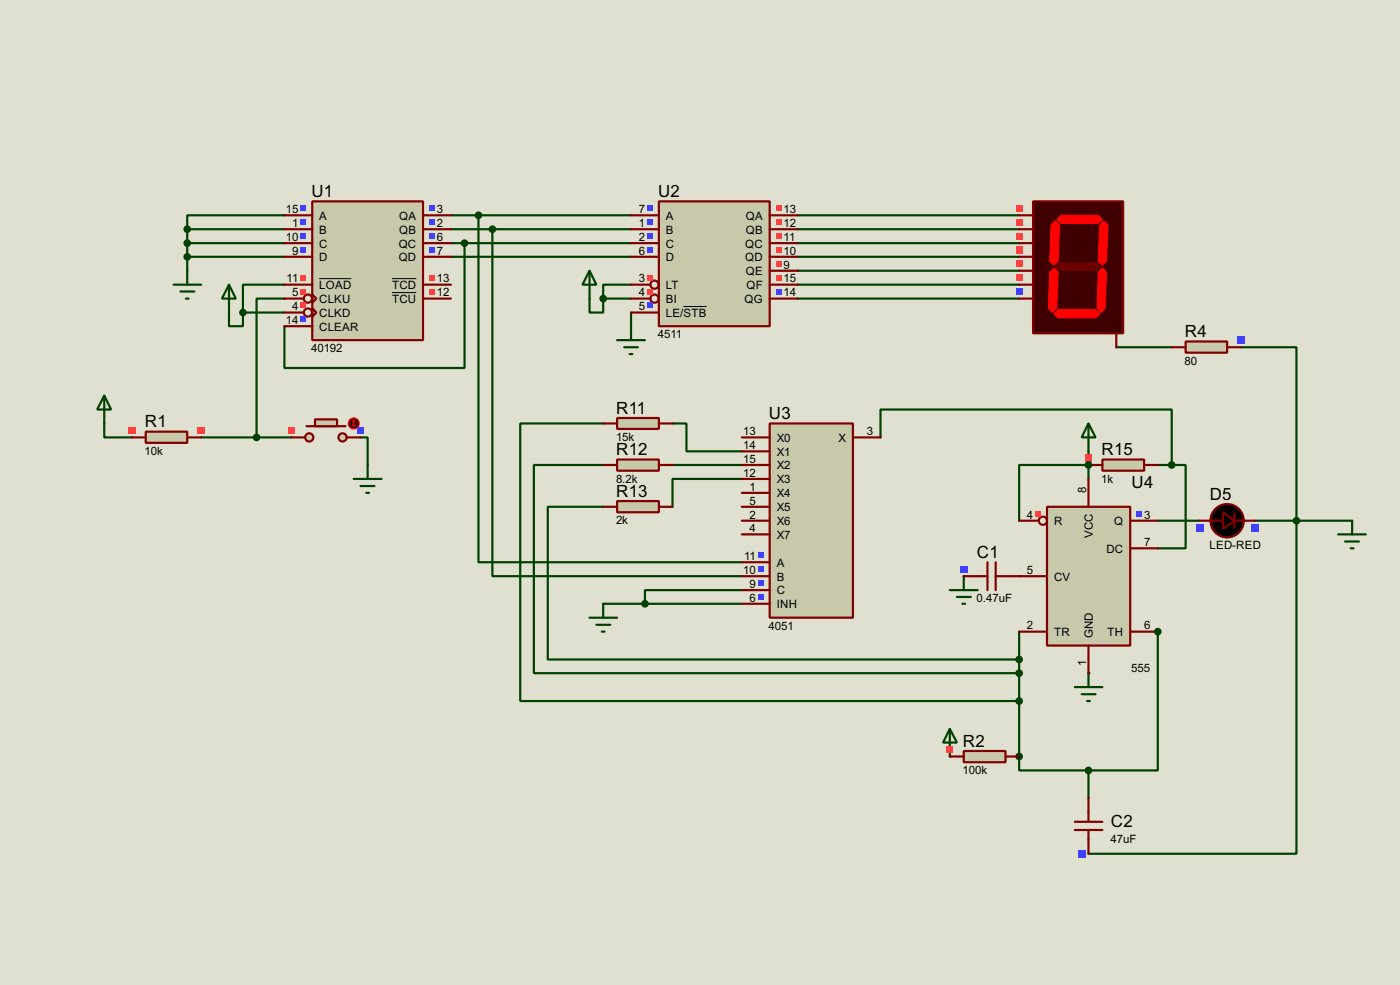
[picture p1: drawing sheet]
<svg xmlns="http://www.w3.org/2000/svg" width="256mm" height="180mm" viewBox="0 0 256 180" stroke-linecap="round" stroke-linejoin="round" font-family="sans-serif">
<path d="M0 0h256.5v180.3h-256.5z" fill="#e0e0d0"/>
<g fill="none" stroke="#004000" stroke-width=".4">
<path d="M146.1 39.4h40.6M146.1 42h40.6M146.1 44.5h40.6M146.1 47h40.6M146.1 49.6h40.6M146.1 52.1h40.6M146.1 54.7h40.6M110.5 77.5h-15.2v50.8h91.4v-7.6h-86.3v-27.9h10.1M123.2 77.5h2.6v5.1h10.1M110.5 85.1h-12.7v38.1h88.9M123.2 85.1h12.7M135.9 87.7h-12.7v5.1"/>
<path d="M199.4 82.6v2.5"/>
</g>
<circle cx="199.4" cy="85.1" r=".2" fill="#004000"/>
<path d="M199.4 85.1h-12.7v10.2" fill="none" stroke="#004000" stroke-width=".4"/>
<circle cx="199.4" cy="123.2" r=".2" fill="#004000"/>
<path d="M199.4 85.1v2.6M186.7 115.6v5.1" fill="none" stroke="#004000" stroke-width=".4"/>
<g fill="#004000">
<circle cx="186.7" cy="105.5" r=".2"/>
<circle cx="176.6" cy="105.5" r=".2"/>
</g>
<path d="M212.1 115.6v25.4h-12.7" fill="none" stroke="#004000" stroke-width=".4"/>
<circle cx="212.1" cy="115.6" r=".2" fill="#004000"/>
<g fill="none" stroke="#004000" stroke-width=".4">
<path d="M52.1 39.4h-17.8v2.6M82.6 39.4h33M87.7 39.4v63.5h48.2M34.3 47h17.8M34.3 42h17.8M34.3 42v7.6M34.3 44.5h17.8M42 57.2v2.5h2.5v-2.5M44.5 57.2h7.6M52.1 52.1h-7.6v5.1M82.6 47h33M82.6 42h33"/>
<path d="M82.6 44.5h33M85.1 44.5v22.9h-33v-7.7M90.2 42v63.5h45.7M108 54.7v2.5h2.5v-2.5M110.5 54.7h5.1M115.6 52.1h-5.1v2.6M115.6 57.2v2.5M19.1 77.5v2.6h5.1M204.5 63.6h10.2M227.4 63.6h10.1v92.7h-38.1M66.1 80.1h1.3v5M161.3 80.1v-5.1h53.4v10.1"/>
<path d="M212.1 95.3h7.7M212.1 85.1h2.6M214.7 85.1h2.5v15.3h-5.1M229.9 95.3h17.8M110.5 110.5h25.4M135.9 108h-17.7v2.5M186.7 128.3v12.7h12.7v5.1"/>
</g>
<g fill="#004000">
<circle cx="174" cy="138.5" r=".2"/>
<circle cx="186.7" cy="138.5" r=".2"/>
</g>
<path d="M52.1 54.7h-5.1v25.4M36.9 80.1h16.5" fill="none" stroke="#004000" stroke-width=".4"/>
<path d="M189.3 36.9h16.5v24.1h-16.5z" fill="#400000" stroke="#800000" stroke-width=".4"/>
<g fill="#f00" stroke="#f00" stroke-width=".18">
<path d="M194.4 39.4h6.8l.8 .8-.8 .7h-6.8l-.8-.7z" fill-rule="evenodd"/>
<path d="M202.2 40.4l.8 .8-.3 6.6-.7 .8-.8-.8 .3-6.6z" fill-rule="evenodd"/>
<path d="M201.2 49.8l.8-.7 .7 .7-.2 6.6-.8 .8-.7-.8z" fill-rule="evenodd"/>
<path d="M193.1 57.5l.8-.8h6.8l.8 .8-.8 .7h-6.8z" fill-rule="evenodd"/>
<path d="M192.3 49.8l.8-.7 .8 .7-.3 6.6-.8 .8-.7-.8z" fill-rule="evenodd"/>
<path d="M193.3 40.4l.8 .8-.2 6.6-.8 .8-.8-.8 .3-6.6z" fill-rule="evenodd"/>
</g>
<path d="M193.3 48.8l.8-.7h6.9l.7 .7-.7 .8h-6.9z" fill-rule="evenodd" fill="#600000" stroke="#600000" stroke-width=".18"/>
<path d="M186.7 39.4h2.6M186.7 42h2.6M186.7 44.5h2.6M186.7 47h2.6M186.7 49.6h2.6M186.7 52.1h2.6M186.7 54.7h2.6M204.5 61v2.6" fill="none" stroke="#800000" stroke-width=".4"/>
<g fill="#ff4040">
<path d="M186.1 37.5h1.3v1.3h-1.3z"/>
<path d="M186.1 40.1h1.3v1.2h-1.3z"/>
<path d="M186.1 42.6h1.3v1.3h-1.3z"/>
<path d="M186.1 45.1h1.3v1.3h-1.3z"/>
<path d="M186.1 47.7h1.3v1.2h-1.3z"/>
<path d="M186.1 50.2h1.3v1.3h-1.3z"/>
</g>
<path d="M186.1 52.8h1.3v1.2h-1.3z" fill="#4040ff"/>
<path d="M120.7 36.9h20.3v22.8h-20.3z" fill="#c8c8aa" stroke="#800000" stroke-width=".4"/>
<g fill="none" stroke="#800000" stroke-width=".4">
<path d="M115.6 39.4h5.1M141 39.4h5.1M115.6 42h5.1M115.6 44.5h5.1M115.6 47h5.1M115.6 52.1h3.6M115.6 54.7h3.6M115.6 57.2h5.1M141 42h5.1M141 44.5h5.1M141 47h5.1M141 52.1h5.1"/>
<path d="M141 54.7h5.1M141 49.6h5.1"/>
<circle cx="119.9" cy="52.1" r=".75"/>
<circle cx="119.9" cy="54.7" r=".75"/>
</g>
<path d="M125.2 56.1h4.3" fill="none" stroke="#000" stroke-width=".18"/>
<g fill="#4040ff">
<path d="M118.5 37.6h1.1v1.1h-1.1z"/>
<path d="M118.5 40.2h1.1v1h-1.1z"/>
<path d="M118.5 42.7h1.1v1h-1.1z"/>
<path d="M118.5 45.3h1.1v1h-1.1z"/>
</g>
<g fill="#ff4040">
<path d="M118.5 50.3h1.1v1.1h-1.1z"/>
<path d="M118.5 52.9h1.1v1h-1.1z"/>
</g>
<path d="M118.5 55.4h1.1v1h-1.1z" fill="#4040ff"/>
<g fill="#ff4040">
<path d="M142.2 37.6h1v1.1h-1z"/>
<path d="M142.2 40.2h1v1h-1z"/>
<path d="M142.2 42.7h1v1h-1z"/>
<path d="M142.2 45.3h1v1h-1z"/>
<path d="M142.2 47.8h1v1h-1z"/>
<path d="M142.2 50.3h1v1.1h-1z"/>
</g>
<path d="M142.2 52.9h1v1h-1z" fill="#4040ff"/>
<path d="M108 113.1h5.1M109.3 114.4h2.5M110.3 115.6h.5M110.5 110.5v2.6" fill="none" stroke="#004000" stroke-width=".4"/>
<path d="M141 77.5h15.3v35.6h-15.3z" fill="#c8c8aa" stroke="#800000" stroke-width=".4"/>
<g fill="none" stroke="#800000" stroke-width=".4">
<path d="M135.9 80.1h5.1M135.9 82.6h5.1M135.9 85.1h5.1M135.9 87.7h5.1M135.9 90.2h5.1M135.9 92.8h5.1M135.9 95.3h5.1M135.9 97.8h5.1M156.3 80.1h5M135.9 102.9h5.1M135.9 105.5h5.1M135.9 108h5.1"/>
<path d="M135.9 110.5h5.1"/>
</g>
<g fill="#4040ff">
<path d="M138.9 101.1h1v1.1h-1z"/>
<path d="M138.9 103.7h1v1h-1z"/>
<path d="M138.9 106.2h1v1h-1z"/>
<path d="M138.9 108.8h1v1h-1z"/>
</g>
<path d="M199.4 77.5l1.3 2.6h-2.5zM199.4 77.5v5.1M196.9 125.8h5.1M198.2 127.1h2.5M199.2 128.3h.5M199.4 123.2v2.6" fill="none" stroke="#004000" stroke-width=".4"/>
<path d="M113.1 76.5h7.6v2h-7.6z" fill="#c8c8aa" stroke="#800000" stroke-width=".4"/>
<path d="M110.5 77.5h2.6M120.7 77.5h2.5" fill="none" stroke="#800000" stroke-width=".4"/>
<path d="M113.1 84.1h7.6v2.1h-7.6z" fill="#c8c8aa" stroke="#800000" stroke-width=".4"/>
<path d="M110.5 85.1h2.6M120.7 85.1h2.5" fill="none" stroke="#800000" stroke-width=".4"/>
<path d="M113.1 91.7h7.6v2.1h-7.6z" fill="#c8c8aa" stroke="#800000" stroke-width=".4"/>
<path d="M110.5 92.8h2.6M120.7 92.8h2.5" fill="none" stroke="#800000" stroke-width=".4"/>
<path d="M245.2 97.8h5M246.4 99.1h2.6M247.7 95.3v2.5M247.5 100.4h.5" fill="none" stroke="#004000" stroke-width=".4"/>
<g fill="#004000" stroke="#004000" stroke-width=".4">
<circle cx="199.4" cy="141" r=".5"/>
<circle cx="186.7" cy="120.7" r=".5"/>
<circle cx="186.7" cy="123.2" r=".5"/>
<circle cx="186.7" cy="128.3" r=".5"/>
</g>
<path d="M202 84.1h7.6v2.1h-7.6z" fill="#c8c8aa" stroke="#800000" stroke-width=".4"/>
<path d="M199.4 85.1h2.6M209.6 85.1h2.5" fill="none" stroke="#800000" stroke-width=".4"/>
<path d="M198.8 83.2h1.3v1.3h-1.3z" fill="#ff4040"/>
<circle cx="199.4" cy="85.1" r=".5" fill="#004000" stroke="#004000" stroke-width=".4"/>
<path d="M191.8 92.8h15.3v25.4h-15.3z" fill="#c8c8aa" stroke="#800000" stroke-width=".4"/>
<g fill="none" stroke="#800000" stroke-width=".4">
<path d="M186.7 95.3h3.6M199.4 87.7v5.1M207.1 95.3h5M186.7 115.6h5.1M186.7 105.5h5.1M199.4 118.2v5M207.1 100.4h5M207.1 115.6h5"/>
<circle cx="191" cy="95.3" r=".75"/>
</g>
<path d="M189.7 93.5h1v1h-1z" fill="#ff4040"/>
<path d="M208.2 93.5h1v1h-1z" fill="#4040ff"/>
<path d="M174 108h5.1M175.3 109.3h2.6M176.3 110.5h.5M176.6 105.5v2.5" fill="none" stroke="#004000" stroke-width=".4"/>
<path d="M176.6 105.5h4.3M180.9 102.9v5.1M182.4 102.9v5.1M182.4 105.5h4.3" fill="none" stroke="#800000" stroke-width=".4"/>
<path d="M175.9 103.6h1.3v1.2h-1.3z" fill="#4040ff"/>
<circle cx="212.1" cy="115.6" r=".5" fill="#004000" stroke="#004000" stroke-width=".4"/>
<g fill="#000" stroke="#800000" stroke-width=".4">
<path d="M224.1 93.8l2 1.5-2 1.5z"/>
<circle cx="224.8" cy="95.3" r="3.1"/>
</g>
<path d="M219.8 95.3h4.3M226.1 94v2.6M226.1 95.3h3.8" fill="none" stroke="#800000" stroke-width=".4"/>
<g fill="#4040ff">
<path d="M219.1 95.9h1.3v1.3h-1.3z"/>
<path d="M229.3 95.9h1.3v1.3h-1.3z"/>
</g>
<path d="M196.9 150.4h5.1M196.9 151.9h5.1M199.4 146.1v4.3M199.4 151.9v4.4" fill="none" stroke="#800000" stroke-width=".4"/>
<path d="M197.5 155.6h1.3v1.3h-1.3z" fill="#4040ff"/>
<path d="M217.2 62.5h7.6v2.1h-7.6z" fill="#c8c8aa" stroke="#800000" stroke-width=".4"/>
<path d="M214.7 63.6h2.5M224.8 63.6h2.6" fill="none" stroke="#800000" stroke-width=".4"/>
<path d="M226.7 61.6h1.3v1.3h-1.3z" fill="#4040ff"/>
<g fill="#004000" stroke="#004000" stroke-width=".4">
<circle cx="214.6" cy="85.1" r=".5"/>
<circle cx="237.5" cy="95.3" r=".5"/>
</g>
<path d="M57.2 36.9h20.3v25.4h-20.3z" fill="#c8c8aa" stroke="#800000" stroke-width=".4"/>
<g fill="none" stroke="#800000" stroke-width=".4">
<path d="M52.1 39.4h5.1M77.5 39.4h5.1M52.1 42h5.1M52.1 44.5h5.1M52.1 47h5.1M52.1 52.1h5.1M52.1 59.7h5.1M52.1 54.7h3.6M52.1 57.2h3.6M57.2 53.9l.8 .8-.8 .7zM57.2 56.4l.8 .8-.8 .8zM77.5 42h5.1"/>
<path d="M77.5 44.5h5.1M77.5 47h5.1M77.5 52.1h5.1M77.5 54.7h5.1"/>
<circle cx="56.4" cy="57.2" r=".75"/>
<circle cx="56.4" cy="54.7" r=".75"/>
</g>
<path d="M58.5 51h5.9M71.8 51h4.5M71.8 53.6h4.5" fill="none" stroke="#000" stroke-width=".18"/>
<g fill="#4040ff">
<path d="M55 37.6h1.1v1.1h-1.1z"/>
<path d="M55 40.2h1.1v1h-1.1z"/>
<path d="M55 42.7h1.1v1h-1.1z"/>
<path d="M55 45.3h1.1v1h-1.1z"/>
</g>
<path d="M55 50.3h1.1v1.1h-1.1z" fill="#ff4040"/>
<g fill="#4040ff">
<path d="M55 58h1.1v1h-1.1z"/>
<path d="M78.7 37.6h1v1.1h-1z"/>
<path d="M78.7 40.2h1v1h-1z"/>
<path d="M78.7 42.7h1v1h-1z"/>
<path d="M78.7 45.3h1v1h-1z"/>
</g>
<g fill="#ff4040">
<path d="M78.7 50.3h1v1.1h-1z"/>
<path d="M78.7 52.9h1v1h-1z"/>
<path d="M55 52.9h1.1v1h-1.1z"/>
<path d="M55 55.4h1.1v1h-1.1z"/>
</g>
<path d="M31.8 52.1h5.1M33.1 53.4h2.5M34.1 54.7h.5M34.3 49.6v2.5M42 52.1l1.2 2.6h-2.5zM42 52.1v5.1M108 49.6l1.3 2.5h-2.6zM108 49.6v5.1M115.6 59.7v2.6M113.1 62.3h5.1M114.4 63.6h2.5M115.4 64.8h.5" fill="none" stroke="#004000" stroke-width=".4"/>
<g fill="#004000" stroke="#004000" stroke-width=".4">
<circle cx="110.5" cy="54.7" r=".5"/>
<circle cx="34.3" cy="42" r=".5"/>
<circle cx="34.3" cy="44.5" r=".5"/>
<circle cx="34.3" cy="47" r=".5"/>
<circle cx="44.5" cy="57.2" r=".5"/>
</g>
<path d="M26.7 79h7.6v2.1h-7.6z" fill="#c8c8aa" stroke="#800000" stroke-width=".4"/>
<path d="M24.2 80.1h2.5M34.3 80.1h2.6" fill="none" stroke="#800000" stroke-width=".4"/>
<g fill="#ff4040">
<path d="M23.5 78.2h1.3v1.2h-1.3z"/>
<path d="M36.2 78.2h1.3v1.2h-1.3z"/>
</g>
<path d="M19.1 72.4l1.3 2.6h-2.6zM19.1 72.4v5.1" fill="none" stroke="#004000" stroke-width=".4"/>
<g fill="#c8c8aa" stroke="#800000" stroke-width=".4">
<circle cx="62.7" cy="80.1" r=".75"/>
<circle cx="56.6" cy="80.1" r=".75"/>
</g>
<path d="M56.2 78h7.1" fill="none" stroke="#800000" stroke-width=".4"/>
<path d="M57.7 76.8h4.1v1.2h-4.1z" fill="#c8c8aa" stroke="#800000" stroke-width=".4"/>
<path d="M53.4 80.1h2.5M63.6 80.1h2.5" fill="none" stroke="#800000" stroke-width=".4"/>
<circle cx="64.8" cy="77.5" r="1" fill="#400000" stroke="#f00" stroke-width=".2"/>
<path d="M64.6 77.8l.2 .2M64.8 77v1M64.8 77l-.2 .3M64.8 77l.3 .3M65.1 77.8l-.3 .2" fill="none" stroke="#f00" stroke-width=".2"/>
<path d="M52.8 78.2h1.2v1.2h-1.2z" fill="#ff4040"/>
<path d="M65.5 78.2h1.2v1.2h-1.2z" fill="#4040ff"/>
<path d="M64.8 87.7h5.1M66.1 89h2.5M67.1 90.2h.5M67.4 85.1v2.6M174 133.4l1.3 2.5h-2.5zM174 133.4v5.1" fill="none" stroke="#004000" stroke-width=".4"/>
<g fill="#004000" stroke="#004000" stroke-width=".4">
<circle cx="87.6" cy="39.4" r=".5"/>
<circle cx="90.2" cy="42" r=".5"/>
<circle cx="118.1" cy="110.5" r=".5"/>
<circle cx="85.1" cy="44.5" r=".5"/>
<circle cx="186.7" cy="138.5" r=".5"/>
</g>
<path d="M176.6 137.5h7.6v2h-7.6z" fill="#c8c8aa" stroke="#800000" stroke-width=".4"/>
<path d="M174 138.5h2.6M184.2 138.5h2.5" fill="none" stroke="#800000" stroke-width=".4"/>
<path d="M173.4 136.6h1.3v1.2h-1.3z" fill="#ff4040"/>
<circle cx="47" cy="80.1" r=".5" fill="#004000" stroke="#004000" stroke-width=".4"/>
<g font-size="3.5">
<text x="57.1" y="36">U1</text>
<text x="120.6" y="36">U2</text>
<text x="217.1" y="61.7">R4</text>
<text x="112.9" y="75.7">R11</text>
<text x="140.9" y="76.7">U3</text>
<text x="26.6" y="78.2">R1</text>
<text x="112.9" y="83.3">R12</text>
<text x="201.8" y="83.3">R15</text>
<text x="207.3" y="89.4">U4</text>
<text x="112.9" y="90.9">R13</text>
<text x="221.6" y="91.5">D5</text>
<text x="179" y="102.1">C1</text>
<text x="176.4" y="136.7">R2</text>
<text x="203.5" y="151.3">C2</text>
</g>
<g font-size="2.4">
<text x="52.4" y="39">15</text>
<text x="53.5" y="41.6">1</text>
<text x="58.5" y="40.2">A</text>
<text x="73.1" y="40.2">QA</text>
<text x="80.1" y="39">3</text>
<text x="80.1" y="41.6">2</text>
<text x="117" y="39">7</text>
<text x="117" y="41.6">1</text>
<text x="122" y="40.2">A</text>
<text x="136.6" y="40.2">QA</text>
<text x="143.6" y="39">13</text>
<text x="143.6" y="41.6">12</text>
<text x="52.4" y="44.1">10</text>
<text x="53.5" y="46.6">9</text>
<text x="58.5" y="42.7">B</text>
<text x="58.5" y="45.3">C</text>
<text x="58.5" y="47.8">D</text>
<text x="73" y="45.3">QC</text>
<text x="73" y="47.8">QD</text>
<text x="73.1" y="42.7">QB</text>
<text x="80.1" y="44.1">6</text>
<text x="80.1" y="46.6">7</text>
<text x="117" y="44.1">2</text>
<text x="117" y="46.6">6</text>
<text x="122" y="42.7">B</text>
<text x="122" y="45.3">C</text>
<text x="122" y="47.8">D</text>
<text x="136.5" y="45.3">QC</text>
<text x="136.5" y="47.8">QD</text>
<text x="136.6" y="42.7">QB</text>
<text x="143.6" y="44.1">11</text>
<text x="143.6" y="46.6">10</text>
<text x="52.5" y="51.7">11</text>
<text x="58.5" y="52.9">LOAD</text>
<text x="71.8" y="52.9">TCD</text>
<text x="80.1" y="51.7">13</text>
<text x="117" y="51.7">3</text>
<text x="122" y="52.9">LT</text>
<text x="136.6" y="50.4">QE</text>
<text x="136.7" y="52.9">QF</text>
<text x="143.6" y="49.2">9</text>
<text x="143.6" y="51.7">15</text>
<text x="52.4" y="59.3">14</text>
<text x="53.5" y="54.3">5</text>
<text x="53.5" y="56.8">4</text>
<text x="58.5" y="55.4">CLKU</text>
<text x="58.5" y="58">CLKD</text>
<text x="71.8" y="55.4">TCU</text>
<text x="80.1" y="54.3">12</text>
<text x="117" y="54.3">4</text>
<text x="117" y="56.8">5</text>
<text x="122" y="55.4">BI</text>
<text x="122" y="58">LE/STB</text>
<text x="136.4" y="55.4">QG</text>
<text x="143.6" y="54.3">14</text>
<text x="57" y="64.5">40192</text>
<text x="58.5" y="60.5">CLEAR</text>
<text x="120.5" y="61.9">4511</text>
<text x="217" y="66.7">80</text>
<text x="26.5" y="83.3">10k</text>
<text x="112.9" y="80.7">15k</text>
<text x="136.2" y="79.7">13</text>
<text x="136.2" y="82.2">14</text>
<text x="142.3" y="80.8">X0</text>
<text x="142.3" y="83.4">X1</text>
<text x="153.6" y="80.8">X</text>
<text x="158.8" y="79.7">3</text>
<text x="112.9" y="88.4">8.2k</text>
<text x="136.2" y="84.7">15</text>
<text x="136.2" y="87.3">12</text>
<text x="137.3" y="89.8">1</text>
<text x="142.3" y="85.9">X2</text>
<text x="142.3" y="88.5">X3</text>
<text x="201.8" y="88.4">1k</text>
<text x="112.9" y="96">2k</text>
<text x="137.3" y="92.4">5</text>
<text x="137.3" y="94.9">2</text>
<text x="142.3" y="91">X4</text>
<text x="142.3" y="93.6">X5</text>
<text x="188.1" y="94.9">4</text>
<text x="199" y="90.2" transform="rotate(-90 199 90.2)">8</text>
<text x="209.6" y="94.9">3</text>
<text x="137.3" y="97.4">4</text>
<text x="142.3" y="96.1">X6</text>
<text x="142.3" y="98.6">X7</text>
<text x="193.1" y="96.1">R</text>
<text x="200.2" y="98.5" transform="rotate(-90 200.2 98.5)">VCC</text>
<text x="202.7" y="101.2">DC</text>
<text x="204.1" y="96.1">Q</text>
<text x="209.6" y="100">7</text>
<text x="221.6" y="100.6">LED-RED</text>
<text x="136.2" y="105.1">10</text>
<text x="136.3" y="102.5">11</text>
<text x="137.3" y="107.6">9</text>
<text x="142.3" y="103.7">A</text>
<text x="142.3" y="106.3">B</text>
<text x="188.1" y="105.1">5</text>
<text x="193.1" y="106.3">CV</text>
<text x="137.3" y="110.1">6</text>
<text x="142.3" y="108.8">C</text>
<text x="142.3" y="111.3">INH</text>
<text x="178.9" y="110.2">0.47uF</text>
<text x="140.8" y="115.3">4051</text>
<text x="188.1" y="115.2">2</text>
<text x="193.1" y="116.4">TR</text>
<text x="200.2" y="116.8" transform="rotate(-90 200.2 116.8)">GND</text>
<text x="202.9" y="116.4">TH</text>
<text x="209.6" y="115.2">6</text>
<text x="199" y="121.8" transform="rotate(-90 199 121.8)">1</text>
<text x="207.3" y="122.9">555</text>
<text x="176.4" y="141.7">100k</text>
<text x="203.5" y="154.3">47uF</text>
</g>
</svg>
